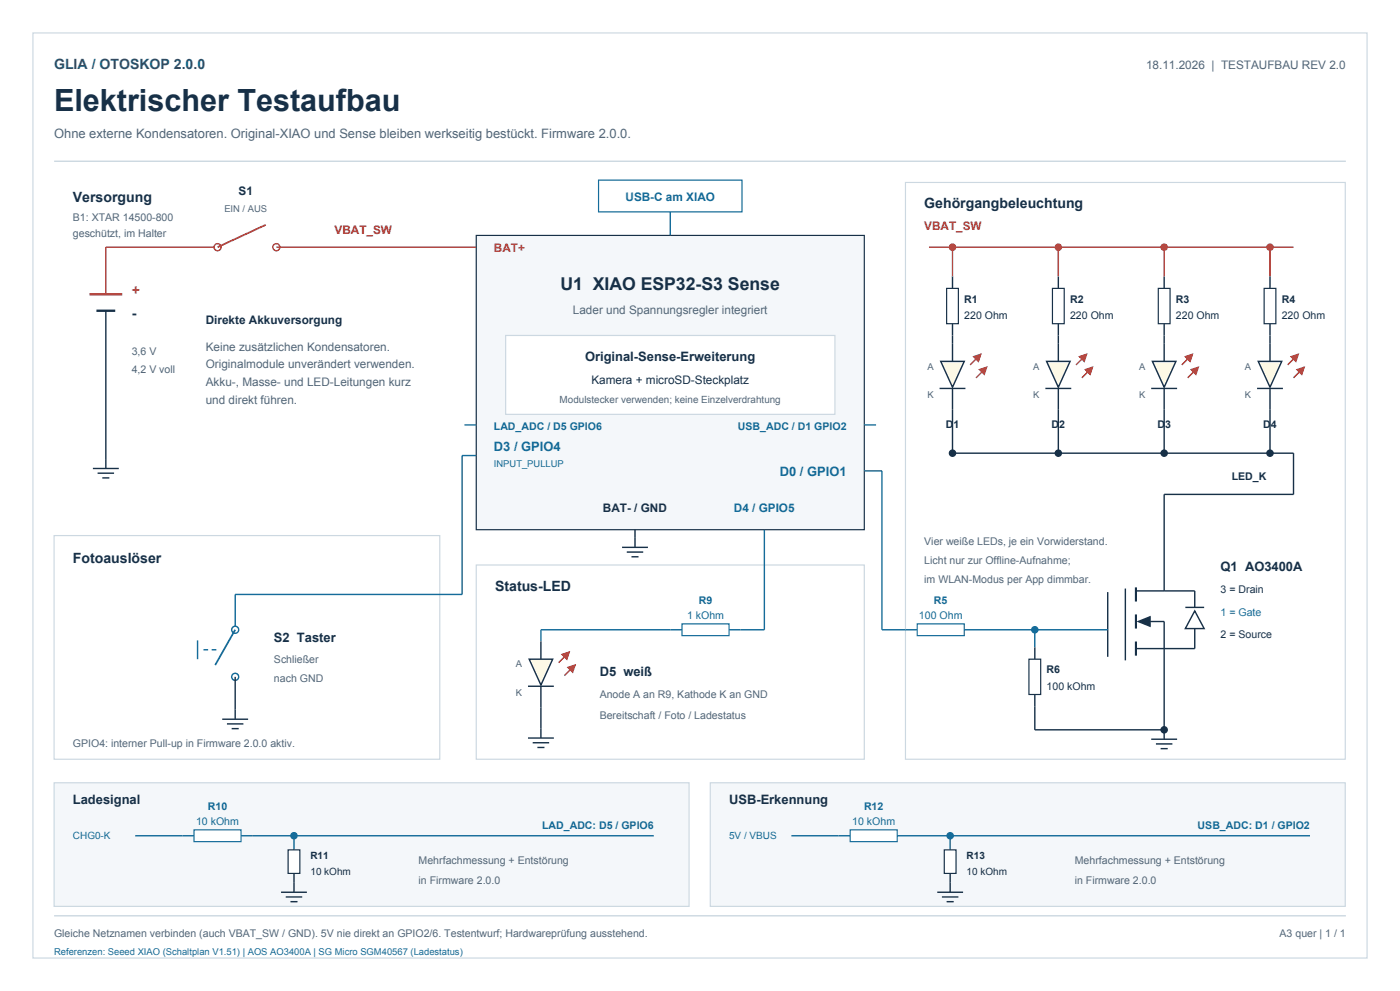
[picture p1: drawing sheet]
<svg xmlns="http://www.w3.org/2000/svg" width="420mm" height="297mm" viewBox="0 0 420 297" stroke-linecap="round" stroke-linejoin="round" font-family="sans-serif">
<path d="M9.9 9.9h400.2v277.2h-400.2z" fill="none" stroke="#ccd8e1" stroke-width=".35"/>
<path d="M16.2 48.3h387.6" fill="none" stroke="#ccd8e1" stroke-width=".42"/>
<path d="M65.3 74.1h-33.6v14.1" fill="none" stroke="#b6323c" stroke-width=".42"/>
<g fill="#fff" stroke="#b6323c" stroke-width=".42">
<circle cx="65.3" cy="74.1" r="1.06"/>
<circle cx="82.9" cy="74.1" r="1.06"/>
</g>
<path d="M79.7 67.4l-14.4 6.7" fill="none" stroke="#b6323c" stroke-width=".53"/>
<path d="M82.9 74.1h60" fill="none" stroke="#b6323c" stroke-width=".42"/>
<path d="M26.8 88.2h9.9" fill="none" stroke="#b6323c" stroke-width=".71" stroke-linecap="butt"/>
<path d="M28.9 93.1h5.7" fill="none" stroke="#173047" stroke-width=".71" stroke-linecap="butt"/>
<path d="M31.7 93.1v47.3M27.9 140.4h7.7M29.3 141.8h4.9M30.7 143.2h2.1" fill="none" stroke="#173047" stroke-width=".42"/>
<path d="M142.9 70.6h116.4v88.1h-116.4z" fill-rule="evenodd" fill="#f4f7fa" stroke="#173047" stroke-width=".35"/>
<path d="M151.7 100.5h98.8v23.7h-98.8z" fill-rule="evenodd" fill="#fff" stroke="#ccd8e1" stroke-width=".35"/>
<path d="M139.3 127.4h3.6M259.3 127.4h3.5" fill="none" stroke="#146b9a" stroke-width=".42"/>
<path d="M190.5 158.7v5.3M186.6 164h7.8M188 165.5h5M189.4 166.9h2.2" fill="none" stroke="#173047" stroke-width=".42"/>
<path d="M179.6 54h43v9.5h-43z" fill-rule="evenodd" fill="#fff" stroke="#146b9a" stroke-width=".35"/>
<path d="M201.1 63.5v7.1M142.9 136.5h-4.3v41.7h-68v10.5" fill="none" stroke="#146b9a" stroke-width=".42"/>
<path d="M16.2 160.5h115.7v67h-115.7z" fill="none" stroke="#ccd8e1" stroke-width=".35"/>
<g fill="#fff" stroke="#146b9a" stroke-width=".42">
<circle cx="70.6" cy="188.7" r="1.06"/>
<circle cx="70.6" cy="202.8" r="1.06"/>
</g>
<path d="M70.6 188.7l-6 10.6" fill="none" stroke="#146b9a" stroke-width=".53"/>
<path d="M61 194.7h4.3" fill="none" stroke="#146b9a" stroke-width=".42" stroke-dasharray="1.4 1.1" stroke-linecap="butt"/>
<path d="M229.3 158.7v30h-7.1M59.3 191.9v5.7M201.1 188.7h3.5" fill="none" stroke="#146b9a" stroke-width=".42"/>
<path d="M66.7 215.5h7.7M68.1 217h4.9M69.5 218.4h2.1M70.6 202.8v12.7" fill="none" stroke="#173047" stroke-width=".42"/>
<path d="M142.9 169.3h116.4v58.2h-116.4z" fill="none" stroke="#ccd8e1" stroke-width=".35"/>
<path d="M204.6 187h14.1v3.5h-14.1z" fill-rule="evenodd" fill="#fff" stroke="#146b9a" stroke-width=".35"/>
<path d="M201.1 188.7h-38.8v3.6M218.7 188.7h3.5" fill="none" stroke="#146b9a" stroke-width=".42"/>
<path d="M162.3 192.3v5.3" fill="none" stroke="#173047" stroke-width=".42"/>
<path d="M158.7 197.6h7.1l-3.5 7.7z" fill="#fff9df" stroke="#173047" stroke-width=".42"/>
<path d="M285.8 82.9v3.5M158.4 205.7h7.8M162.3 205.7v15.5M158.4 221.2h7.8M159.8 222.6h4.9M161.2 224h2.1" fill="none" stroke="#173047" stroke-width=".42"/>
<path d="M170.7 195.4l-3.1 3.2M172.5 199.3l-3.2 3.2" fill="none" stroke="#946313" stroke-width=".42"/>
<g fill="#946313" stroke="#946313" stroke-width=".42">
<path d="M168.6 196.1l2.1-.7-.7 2.2z"/>
<path d="M170.4 200l2.1-.7-.7 2.1z"/>
</g>
<path d="M271.6 54.7h132v172.8h-132z" fill="none" stroke="#ccd8e1" stroke-width=".35"/>
<path d="M278.7 74.1h109.4M285.8 74.1v8.8" fill="none" stroke="#b6323c" stroke-width=".42"/>
<circle cx="285.7" cy="74.1" r=".92" fill="#b6323c" stroke="#b6323c" stroke-width=".42"/>
<path d="M284 86.4h3.5v10.6h-3.5z" fill-rule="evenodd" fill="#fff" stroke="#173047" stroke-width=".35"/>
<path d="M285.8 97v11.3" fill="none" stroke="#173047" stroke-width=".42"/>
<path d="M282.2 108.3h7.1l-3.5 7.8z" fill="#fff9df" stroke="#173047" stroke-width=".42"/>
<path d="M317.5 82.9v3.5M281.9 116.4h7.7M285.8 116.4v19.4" fill="none" stroke="#173047" stroke-width=".42"/>
<path d="M294.2 106.2l-3.2 3.2M296 110.1l-3.2 3.1" fill="none" stroke="#946313" stroke-width=".42"/>
<g fill="#946313" stroke="#946313" stroke-width=".42">
<path d="M292.1 106.9l2.1-.7-.7 2.1z"/>
<path d="M293.9 110.8l2.1-.7-.7 2.1z"/>
</g>
<circle cx="285.7" cy="135.8" r=".92" fill="#173047" stroke="#173047" stroke-width=".42"/>
<circle cx="317.5" cy="74.1" r=".92" fill="#b6323c" stroke="#b6323c" stroke-width=".42"/>
<path d="M317.5 74.1v8.8" fill="none" stroke="#b6323c" stroke-width=".42"/>
<path d="M315.7 86.4h3.6v10.6h-3.6z" fill-rule="evenodd" fill="#fff" stroke="#173047" stroke-width=".35"/>
<path d="M317.5 97v11.3" fill="none" stroke="#173047" stroke-width=".42"/>
<path d="M314 108.3h7l-3.5 7.8z" fill="#fff9df" stroke="#173047" stroke-width=".42"/>
<path d="M349.2 82.9v3.5M313.6 116.4h7.8M317.5 116.4v19.4" fill="none" stroke="#173047" stroke-width=".42"/>
<path d="M326 106.2l-3.2 3.2M327.7 110.1l-3.1 3.1" fill="none" stroke="#946313" stroke-width=".42"/>
<g fill="#946313" stroke="#946313" stroke-width=".42">
<path d="M323.8 106.9l2.2-.7-.7 2.1z"/>
<path d="M325.6 110.8l2.1-.7-.7 2.1z"/>
</g>
<circle cx="317.5" cy="135.8" r=".92" fill="#173047" stroke="#173047" stroke-width=".42"/>
<circle cx="349.2" cy="74.1" r=".92" fill="#b6323c" stroke="#b6323c" stroke-width=".42"/>
<path d="M349.2 74.1v8.8" fill="none" stroke="#b6323c" stroke-width=".42"/>
<path d="M347.5 86.4h3.5v10.6h-3.5z" fill-rule="evenodd" fill="#fff" stroke="#173047" stroke-width=".35"/>
<path d="M349.2 97v11.3" fill="none" stroke="#173047" stroke-width=".42"/>
<path d="M345.7 108.3h7.1l-3.6 7.8z" fill="#fff9df" stroke="#173047" stroke-width=".42"/>
<path d="M381 82.9v3.5M345.4 116.4h7.7M349.2 116.4v19.4" fill="none" stroke="#173047" stroke-width=".42"/>
<path d="M357.7 106.2l-3.2 3.2M359.5 110.1l-3.2 3.1" fill="none" stroke="#946313" stroke-width=".42"/>
<g fill="#946313" stroke="#946313" stroke-width=".42">
<path d="M355.6 106.9l2.1-.7-.7 2.1z"/>
<path d="M357.4 110.8l2.1-.7-.7 2.1z"/>
</g>
<circle cx="349.2" cy="135.8" r=".92" fill="#173047" stroke="#173047" stroke-width=".42"/>
<circle cx="381" cy="74.1" r=".92" fill="#b6323c" stroke="#b6323c" stroke-width=".42"/>
<path d="M381 74.1v8.8" fill="none" stroke="#b6323c" stroke-width=".42"/>
<path d="M379.2 86.4h3.6v10.6h-3.6z" fill-rule="evenodd" fill="#fff" stroke="#173047" stroke-width=".35"/>
<path d="M381 97v11.3" fill="none" stroke="#173047" stroke-width=".42"/>
<path d="M377.5 108.3h7l-3.5 7.8z" fill="#fff9df" stroke="#173047" stroke-width=".42"/>
<path d="M377.1 116.4h7.8M381 116.4v19.4M285.8 135.8h102.3v12.4h-38.9v28.9M332.3 177.4v19.4M337.6 176.4v21.5M340.8 177.1h17.6v4.9M345 186.3h4.2v32.4M355.6 182h5.6M358.4 183.1l2.8 5.3h-5.6zM358.4 188.4v6h-17.6" fill="none" stroke="#173047" stroke-width=".42"/>
<path d="M389.5 106.2l-3.2 3.2M391.2 110.1l-3.1 3.1" fill="none" stroke="#946313" stroke-width=".42"/>
<g fill="#946313" stroke="#946313" stroke-width=".42">
<path d="M387.3 106.9l2.2-.7-.7 2.1z"/>
<path d="M389.1 110.8l2.1-.7-.7 2.1z"/>
</g>
<g fill="#173047" stroke="#173047" stroke-width=".42">
<path d="M341.5 186.3l3.5-1.4v2.8z"/>
<circle cx="381" cy="135.8" r=".92"/>
</g>
<path d="M340.8 176v4.3M340.8 184.1v4.3M340.8 192.3v4.2" fill="none" stroke="#173047" stroke-width=".63" stroke-linecap="butt"/>
<path d="M259.3 141.1h5.3v47.6h10.6" fill="none" stroke="#146b9a" stroke-width=".42"/>
<path d="M275.2 187h14.1v3.5h-14.1z" fill-rule="evenodd" fill="#fff" stroke="#146b9a" stroke-width=".35"/>
<path d="M289.3 188.7h43M310.4 188.7v5.3" fill="none" stroke="#146b9a" stroke-width=".42"/>
<circle cx="310.4" cy="188.7" r=".92" fill="#146b9a" stroke="#146b9a" stroke-width=".42"/>
<path d="M310.4 194v3.6" fill="none" stroke="#173047" stroke-width=".42"/>
<path d="M308.7 197.6h3.5v10.5h-3.5z" fill-rule="evenodd" fill="#fff" stroke="#173047" stroke-width=".35"/>
<path d="M310.4 208.1v10.6h38.8v2.8M345.4 221.5h7.7M346.8 223h4.9M348.2 224.4h2.1" fill="none" stroke="#173047" stroke-width=".42"/>
<circle cx="349.2" cy="218.7" r=".92" fill="#173047" stroke="#173047" stroke-width=".42"/>
<path d="M16.2 234.6h190.5v37h-190.5z" fill-rule="evenodd" fill="#f4f7fa" stroke="#ccd8e1" stroke-width=".35"/>
<path d="M40.6 250.5h17.6" fill="none" stroke="#146b9a" stroke-width=".42"/>
<path d="M58.2 248.7h14.1v3.5h-14.1z" fill-rule="evenodd" fill="#fff" stroke="#146b9a" stroke-width=".35"/>
<path d="M72.3 250.5h123.8M88.2 250.5v4.2" fill="none" stroke="#146b9a" stroke-width=".42"/>
<circle cx="88.2" cy="250.5" r=".92" fill="#146b9a" stroke="#146b9a" stroke-width=".42"/>
<path d="M86.4 254.7h3.6v7.1h-3.6z" fill-rule="evenodd" fill="#fff" stroke="#173047" stroke-width=".35"/>
<path d="M84.3 267.4h7.8M85.7 268.8h5M87.1 270.2h2.2M88.2 261.8v5.6" fill="none" stroke="#173047" stroke-width=".42"/>
<path d="M213.1 234.6h190.5v37h-190.5z" fill-rule="evenodd" fill="#f4f7fa" stroke="#ccd8e1" stroke-width=".35"/>
<path d="M237.4 250.5h17.7" fill="none" stroke="#146b9a" stroke-width=".42"/>
<path d="M255.1 248.7h14.1v3.5h-14.1z" fill-rule="evenodd" fill="#fff" stroke="#146b9a" stroke-width=".35"/>
<path d="M269.2 250.5h123.8M285 250.5v4.2" fill="none" stroke="#146b9a" stroke-width=".42"/>
<circle cx="285" cy="250.5" r=".92" fill="#146b9a" stroke="#146b9a" stroke-width=".42"/>
<path d="M283.3 254.7h3.5v7.1h-3.5z" fill-rule="evenodd" fill="#fff" stroke="#173047" stroke-width=".35"/>
<path d="M281.2 267.4h7.7M282.6 268.8h4.9M284 270.2h2.1M285 261.8v5.6" fill="none" stroke="#173047" stroke-width=".42"/>
<path d="M16.2 274.5h387.6" fill="none" stroke="#ccd8e1" stroke-width=".42"/>
<text font-size="9.2" fill="#173047" x="16.2" y="33.2">Elektrischer Testaufbau</text>
<text font-size="5.3" fill="#173047" x="168.1" y="86.8">U1 XIAO ESP32-S3 Sense</text>
<text font-size="4.2" fill="#187259" x="16.2" y="20.8">GLIA / OTOSKOP 2.0.0</text>
<g font-size="4.2" fill="#173047">
<text x="21.9" y="60.7">Versorgung</text>
<text x="277.3" y="62.4">Gehörgangbeleuchtung</text>
<text x="39.5" y="95.2">-</text>
<text x="21.9" y="168.6">Fotoauslöser</text>
<text x="148.5" y="177.1">Status-LED</text>
</g>
<text font-size="4.2" fill="#b6323c" x="39.5" y="88.5">+</text>
<text font-size="3.9" fill="#526779" x="16.2" y="41.3">Ohne externe Kondensatoren. Original-XIAO und Sense bleiben werkseitig bestückt. Firmware 2.0.0.</text>
<g font-size="3.9" fill="#173047">
<text x="175.5" y="108.3">Original-Sense-Erweiterung</text>
<text x="366.2" y="171.1">Q1 AO3400A</text>
<text x="82.2" y="192.3">S2 Taster</text>
<text x="179.9" y="202.5">D5 weiß</text>
<text x="21.9" y="240.9">Ladesignal</text>
<text x="218.7" y="240.9">USB-Erkennung</text>
</g>
<g font-size="3.9" fill="#146b9a">
<text x="148.2" y="135.1">D3 / GPIO4</text>
<text x="233.9" y="142.5">D0 / GPIO1</text>
</g>
<g font-size="3.5" fill="#526779">
<text x="343.8" y="20.8">18.11.2026 | TESTAUFBAU REV 2.0</text>
<text x="171.9" y="94.2">Lader und Spannungsregler integriert</text>
<text x="61.7" y="105.1">Keine zusätzlichen Kondensatoren.</text>
<text x="61.7" y="110.4">Originalmodule unverändert verwenden.</text>
<text x="61.7" y="115.7">Akku-, Masse- und LED-Leitungen kurz</text>
<text x="61.7" y="121">und direkt führen.</text>
</g>
<g font-size="3.5" fill="#173047">
<text x="71.6" y="58.6">S1</text>
<text x="61.7" y="97">Direkte Akkuversorgung</text>
<text x="177.4" y="115">Kamera + microSD-Steckplatz</text>
<text x="180.9" y="153.5">BAT- / GND</text>
</g>
<g font-size="3.5" fill="#146b9a">
<text x="187.7" y="60.3">USB-C am XIAO</text>
<text x="220.2" y="153.5">D4 / GPIO5</text>
</g>
<g font-size="3.5" fill="#b6323c">
<text x="100.4" y="70.2">VBAT_SW</text>
<text x="277.3" y="68.8">VBAT_SW</text>
<text x="148.2" y="75.5">BAT+</text>
</g>
<g font-size="3.2" fill="#526779">
<text x="21.9" y="66.3">B1: XTAR 14500-800</text>
<text x="21.9" y="70.9">geschützt, im Halter</text>
<text x="39.5" y="106.5">3,6 V</text>
<text x="39.5" y="111.8">4,2 V voll</text>
<text x="277.3" y="163.3">Vier weiße LEDs, je ein Vorwiderstand.</text>
<text x="277.3" y="169">Licht nur zur Offline-Aufnahme;</text>
<text x="277.3" y="174.6">im WLAN-Modus per App dimmbar.</text>
<text x="82.2" y="198.6">Schließer</text>
<text x="82.2" y="204.3">nach GND</text>
<text x="179.9" y="209.2">Anode A an R9, Kathode K an GND</text>
<text x="179.9" y="215.5">Bereitschaft / Foto / Ladestatus</text>
<text x="21.9" y="224">GPIO4: interner Pull-up in Firmware 2.0.0 aktiv.</text>
<text x="125.6" y="258.9">Mehrfachmessung + Entstörung</text>
<text x="322.4" y="258.9">Mehrfachmessung + Entstörung</text>
<text x="125.6" y="264.9">in Firmware 2.0.0</text>
<text x="322.4" y="264.9">in Firmware 2.0.0</text>
<text x="16.2" y="280.8">Gleiche Netznamen verbinden (auch VBAT_SW / GND). 5V nie direkt an GPIO2/6. Testentwurf; Hardwareprüfung ausstehend.</text>
<text x="383.9" y="280.8">A3 quer | 1 / 1</text>
</g>
<g font-size="3.2" fill="#173047">
<text x="289.3" y="90.7">R1</text>
<text x="289.3" y="95.6">220 Ohm</text>
<text x="321" y="90.7">R2</text>
<text x="321" y="95.6">220 Ohm</text>
<text x="352.8" y="90.7">R3</text>
<text x="352.8" y="95.6">220 Ohm</text>
<text x="384.5" y="90.7">R4</text>
<text x="384.5" y="95.6">220 Ohm</text>
<text x="283.7" y="128.4">D1</text>
<text x="315.5" y="128.4">D2</text>
<text x="347.2" y="128.4">D3</text>
<text x="379" y="128.4">D4</text>
<text x="369.5" y="143.9">LED_K</text>
<text x="366.2" y="177.8">3 = Drain</text>
<text x="366.2" y="191.2">2 = Source</text>
<text x="314" y="201.8">R6</text>
<text x="314" y="206.7">100 kOhm</text>
</g>
<g font-size="3.2" fill="#146b9a">
<text x="148.2" y="128.8">LAD_ADC / D5 GPIO6</text>
<text x="221.4" y="128.8">USB_ADC / D1 GPIO2</text>
<text x="206.1" y="185.6">1 kOhm</text>
<text x="209.6" y="181">R9</text>
<text x="275.7" y="185.6">100 Ohm</text>
<text x="280.2" y="181">R5</text>
<text x="366.2" y="184.5">1 = Gate</text>
<text x="62.4" y="242.7">R10</text>
<text x="259.2" y="242.7">R12</text>
<text x="58.8" y="247.3">10 kOhm</text>
<text x="162.6" y="248.4">LAD_ADC: D5 / GPIO6</text>
<text x="255.7" y="247.3">10 kOhm</text>
<text x="359.3" y="248.4">USB_ADC: D1 / GPIO2</text>
</g>
<text font-size="3" fill="#526779" x="167.9" y="120.6">Modulstecker verwenden; keine Einzelverdrahtung</text>
<g font-size="3" fill="#146b9a">
<text x="21.9" y="251.5">CHG0-K</text>
<text x="218.7" y="251.5">5V / VBUS</text>
</g>
<g font-size="3" fill="#173047">
<text x="93.1" y="257.5">R11</text>
<text x="290" y="257.5">R13</text>
<text x="93.1" y="262.1">10 kOhm</text>
<text x="290" y="262.1">10 kOhm</text>
</g>
<g font-size="2.8" fill="#526779">
<text x="67.3" y="63.5">EIN / AUS</text>
<text x="278.2" y="110.8">A</text>
<text x="310" y="110.8">A</text>
<text x="341.7" y="110.8">A</text>
<text x="373.5" y="110.8">A</text>
<text x="278.2" y="119.2">K</text>
<text x="310" y="119.2">K</text>
<text x="341.7" y="119.2">K</text>
<text x="373.5" y="119.2">K</text>
<text x="154.8" y="200">A</text>
<text x="154.8" y="208.5">K</text>
</g>
<g font-size="2.8" fill="#146b9a">
<text x="148.2" y="140.1">INPUT_PULLUP</text>
<text x="16.2" y="286.1">Referenzen: Seeed XIAO (Schaltplan V1.51) | AOS AO3400A | SG Micro SGM40567 (Ladestatus)</text>
</g>
</svg>
